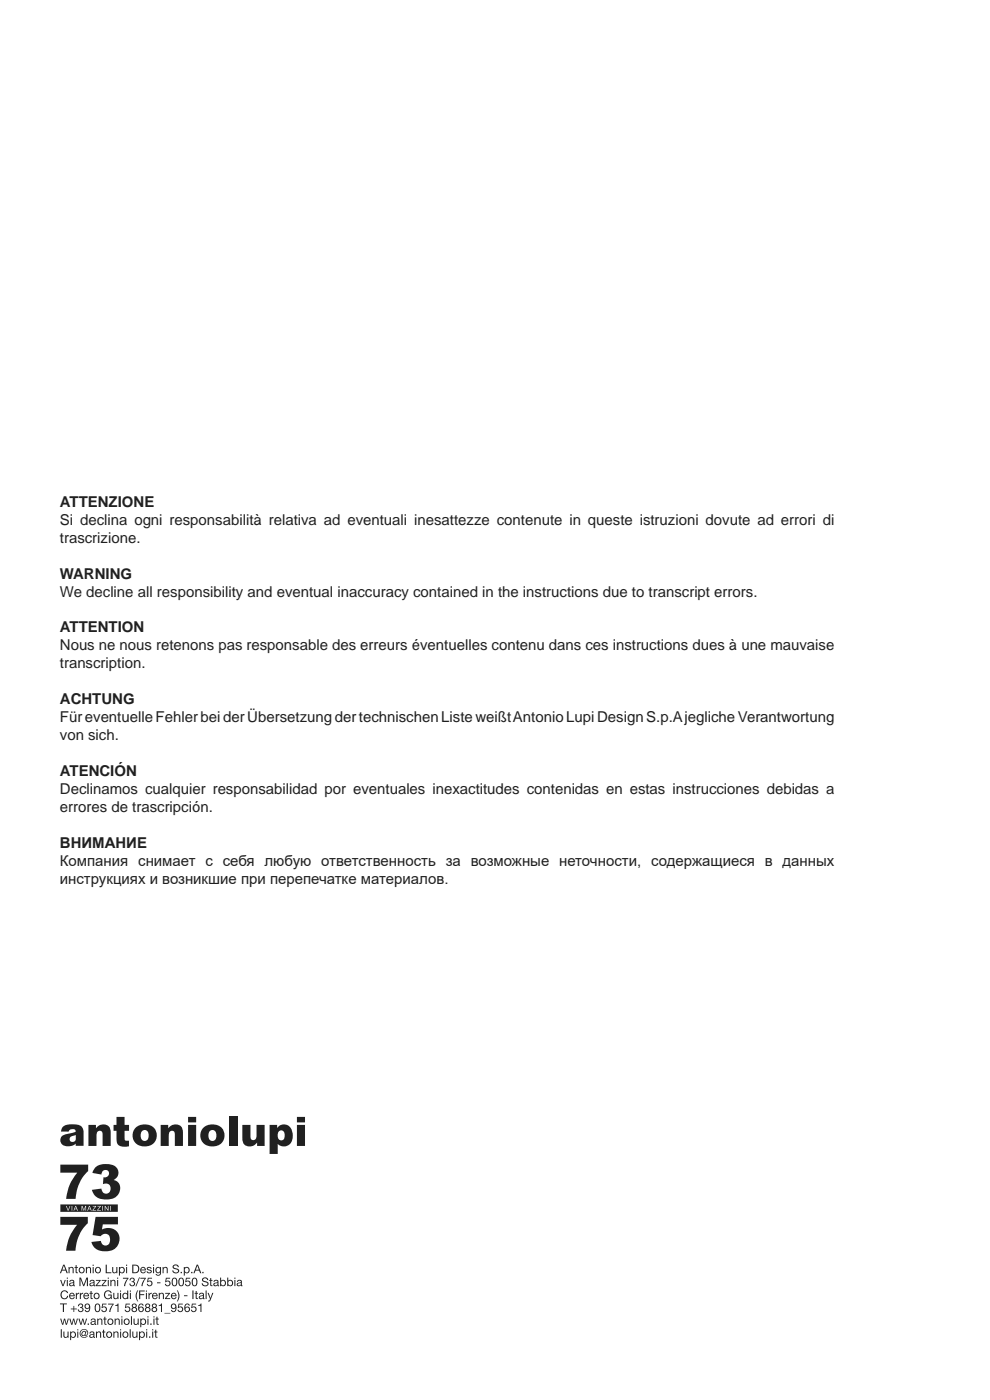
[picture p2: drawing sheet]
<svg xmlns="http://www.w3.org/2000/svg" width="210mm" height="297mm" viewBox="0 0 210 297" stroke-linecap="round" stroke-linejoin="round" font-family="sans-serif">
<g fill="#231f20">
<path d="M48.6 236.9h1.7v6.2h-1.7z"/>
<path d="M51.4 238.6h1.7v2.5a.65 .65 0 0 0 .6 .8 .65 .65 0 0 0 .7-.7v-2.6h1.7v4.5h-1.6v-.7a1.67 1.67 0 0 1-1.9 .8 1.67 1.67 0 0 1-1.2-1.7z"/>
<path d="M18.8 238.6h1.6v.8a1.67 1.67 0 0 1 1.9-.8 1.67 1.67 0 0 1 1.2 1.7v2.8h-1.7v-2.4a.65 .65 0 0 0-.6-.8 .65 .65 0 0 0-.7 .7v2.5h-1.7z"/>
<path d="M34.1 238.6h1.6v.8a1.67 1.67 0 0 1 1.9-.8 1.67 1.67 0 0 1 1.2 1.7v2.8h-1.7v-2.4a.65 .65 0 0 0-.6-.8 .65 .65 0 0 0-.7 .7v2.5h-1.7z"/>
<path d="M24.7 236.9h1.7v1.7h1v1.3h-1v1.8l.2 .3h.8v1.2a1.97 1.97 0 0 1-2.6-.8l-.1-2.5h-.6v-1.3h.6z"/>
<path d="M12.8 247.1h5.9v1.3a8.5 8.5 0 0 0-2.7 5.9h-2a9.8 9.8 0 0 1 2.4-5.5h-3.6z"/>
<path d="M20.2 247.7a3.7 3.7 0 0 1 4.6 .1 1.66 1.66 0 0 1-.7 2.5 1.97 1.97 0 0 1 1.4 1.7 1.97 1.97 0 0 1-1 2 3.5 3.5 0 0 1-4.8-1l-.2-.6 2-.2a1.03 1.03 0 0 0 1.3 1 1.03 1.03 0 0 0 .5-1.6l-.5-.5-1 .1 .1-1.4a.85 .85 0 0 0 1.3-.6 .85 .85 0 0 0-.8-1 .85 .85 0 0 0-.9 1l-1.9-.4z"/>
<path d="M12.8 258.2h5.8v1.3a8.4 8.4 0 0 0-2.6 5.8h-2a9.7 9.7 0 0 1 2.3-5.5h-3.5z"/>
<path d="M20.3 258.2h4.7v1.5h-3.2l-.2 1.1a2.49 2.49 0 0 1 3.7 1.5 2.49 2.49 0 0 1-2.4 3.1 2.85 2.85 0 0 1-3.5-1.9l2-.2a.99 .99 0 0 0 1.1 .9 .99 .99 0 0 0 .9-1.2 1.08 1.08 0 0 0-.8-1.2 1.08 1.08 0 0 0-1.3 .5l-1.7-.3z"/>
<path d="M57.2 238.6h1.6v.7a1.82 1.82 0 0 1 2.1-.6 1.82 1.82 0 0 1 1.2 1.8 2.02 2.02 0 0 1-.5 2.1 2.02 2.02 0 0 1-2.1 .5l-.6-.4v2.1h-1.7zM59.1 240.1a1.18 1.18 0 0 0 .6 1.8 1.15 1.15 0 0 0 .7-1 1.15 1.15 0 0 0-.7-1.1z"/>
<path d="M63 236.9h1.7v1.2h-1.7zM63 238.6h1.7v4.5h-1.7z"/>
<path d="M28.8 239.2a2.79 2.79 0 0 1 4.3 .8 2.46 2.46 0 0 1-.6 2.6 2.46 2.46 0 0 1-2.6 .5 2.31 2.31 0 0 1-1.1-3.9zM30.1 240a1.29 1.29 0 0 0 .6 2.1 1.23 1.23 0 0 0 .8-1.2 1.23 1.23 0 0 0-.8-1.2z"/>
<path d="M39.9 236.9h1.7v1.2h-1.7zM39.9 238.6h1.7v4.5h-1.7z"/>
<path d="M43.2 239.2a2.79 2.79 0 0 1 4.3 .8 2.46 2.46 0 0 1-.6 2.6 2.46 2.46 0 0 1-2.6 .5 2.31 2.31 0 0 1-1.1-3.9zM44.5 240a1.29 1.29 0 0 0 .6 2.1 1.23 1.23 0 0 0 .8-1.2 1.23 1.23 0 0 0-.8-1.2z"/>
<path d="M15 241.2a.66 .66 0 0 0 .2 1.1 .66 .66 0 0 0 .9-.7v-.8zM13.3 239.1a3.9 3.9 0 0 1 4.1 0l.3 1v3h-1.6v-.5a2.23 2.23 0 0 1-3.2-.2 1.31 1.31 0 0 1 1.3-1.8l1.4-.4a.38 .38 0 0 0 .4-.4 .38 .38 0 0 0-.5-.3l-.7 .2-.2 .4h-1.7z"/>
<path d="M12.8 255.5v1.6h12.2v-1.6zM14 255.8h.1l.4 .9 .3-.9h.1l-.4 1h-.1zM15.2 255.8h.1v1h-.1zM16 255.8h.1l.4 1h-.1l-.1-.3h-.5l-.1 .3h-.1zM17.3 255.8h.2l.3 .9 .3-.9h.2v1h-.2v-.8l-.3 .8h-.1l-.3-.8v.8h-.1zM18.9 255.8h.1l.4 1h-.1l-.1-.3h-.4l-.2 .3h-.1zM19.7 255.8h.7l-.6 .9h.6v.1h-.8l.6-.8h-.5zM20.7 255.8h.7l-.6 .9h.6v.1h-.8l.6-.8h-.5zM21.7 255.8h.1v1h-.1zM22.2 255.8l.7 .8v-.8h.1v1l-.7-.8v.8h-.1zM23.4 255.8h.1v1h-.1zM19 255.9l-.2 .5h.3zM16 255.9l-.1 .5h.3z"/>
<path d="M32.9 282.1v.4h-.2v.2h.2v.8a.32 .32 0 0 0 .5 .3v-.2l-.3-.1v-.8h.3v-.2h-.3v-.4zM32.3 282v.2h.2v-.2zM32.3 282.5v1.3h.2v-1.3zM31.6 283.5v.3h.3v-.3zM31 282v.2h.2v-.2zM31 282.5v1.3h.2v-1.3zM29.5 282.5v1.8h.2v-.7a.63 .63 0 0 0 .9 0 .63 .63 0 0 0 0-.9 .63 .63 0 0 0-.9 0v-.2zM29.9 282.7a.44 .44 0 0 1 .5 .2 .44 .44 0 0 1-.1 .6 .44 .44 0 0 1-.6-.1zM28.1 282.5v1.1a.5 .5 0 0 0 .9 0v.2h.2v-1.3h-.3v.9l-.4 .2-.2-.2v-.9zM27.5 282v1.8h.2v-1.8zM26.4 282.7a.47 .47 0 0 1 .6 .4 .47 .47 0 0 1-.6 .5 .58 .58 0 0 1 0-.9zM26 283.1a.67 .67 0 0 0 1.3 0 .67 .67 0 0 0-1.3 0zM25.5 282v.2h.2v-.2zM25.5 282.5v1.3h.2v-1.3zM24 282.5v1.3h.3v-1l.4-.2 .2 .3v.9h.2v-1.1a.5 .5 0 0 0-.8 0v-.2zM22.9 282.7a.47 .47 0 0 1 .7 .4 .47 .47 0 0 1-.7 .5 .58 .58 0 0 1 0-.9zM22.5 283.1a.7 .7 0 0 0 1.4 0 .7 .7 0 0 0-1.4 0zM21.9 282.1v.4h-.3v.2h.3v.8a.32 .32 0 0 0 .4 .3v-.2l-.2-.1v-.8h.2v-.2h-.2v-.4zM20.4 282.5v1.3h.2v-1l.4-.2 .2 .3v.9h.3l-.1-1.1a.5 .5 0 0 0-.8 0v-.2zM19.1 282.6l-.1 .3h.2l.1-.2h.5l-.1 .3h-.1a.45 .45 0 0 0-.6 .2 .45 .45 0 0 0 .1 .6h.4l.3-.2 .1 .2h.3l-.2-1a.55 .55 0 0 0-.4-.4 .55 .55 0 0 0-.5 .2zM19.2 283.3l.6-.2-.2 .5h-.4zM17.2 282.2a.95 .95 0 0 0 0 1.4 .95 .95 0 0 0 1.4-.2h-.1a.79 .79 0 0 1-1.2 .1 .79 .79 0 0 1 0-1.1 .79 .79 0 0 1 1.2 .1 .59 .59 0 0 1-.4 .8l.3-.9-.3 .1a.54 .54 0 0 0-.8 .2 .54 .54 0 0 0 .3 .8l.3-.2 .1 .1a.78 .78 0 0 0 .7-1 .78 .78 0 0 0-1.2-.4zM17.6 282.6h.4a.44 .44 0 0 1 0 .5 .44 .44 0 0 1-.5 .1zM16.4 282v.2h.2v-.2zM16.4 282.5v1.3h.2v-1.3zM14.9 282.5v1.8h.2v-.7a.63 .63 0 0 0 .9 0 .63 .63 0 0 0 0-.9 .63 .63 0 0 0-.9 0v-.2zM15.3 282.7a.44 .44 0 0 1 .5 .2 .44 .44 0 0 1-.1 .6 .44 .44 0 0 1-.6-.1zM13.4 282.5l.1 1.1a.5 .5 0 0 0 .8 0v.2h.2v-1.3h-.2v.9l-.4 .2-.2-.2v-.9zM12.9 282v1.8h.2v-1.8z"/>
<path d="M33.2 279.3v.4h-.2v.2h.2v.9a.32 .32 0 0 0 .5 .3v-.2l-.3-.2v-.8h.3v-.2h-.3v-.4zM32.6 279.2v.3h.2v-.3zM32.6 279.7v1.4h.2v-1.4zM31.9 280.8v.3h.3v-.3zM31.3 279.2v.3h.2v-.3zM31.3 279.7v1.4h.2v-1.4zM29.8 279.7v1.9h.2v-.7a.63 .63 0 0 0 .8-.1 .63 .63 0 0 0 0-.8 .63 .63 0 0 0-.8-.1v-.2zM30.1 280a.44 .44 0 0 1 .6 .1 .44 .44 0 0 1-.1 .6 .44 .44 0 0 1-.6-.1zM28.3 279.7l.1 1.2a.5 .5 0 0 0 .8-.1v.3h.2v-1.4h-.2v1l-.4 .2-.3-.3v-.9zM27.8 279.2v1.9h.2v-1.9zM26.7 280a.47 .47 0 0 1 .6 .4 .47 .47 0 0 1-.6 .4 .58 .58 0 0 1 0-.8zM26.2 280.4a.7 .7 0 0 0 1.4 0 .7 .7 0 0 0-1.4 0zM25.7 279.2v.3h.3v-.3zM25.7 279.7v1.4h.3v-1.4zM24.3 279.7v1.4h.2l.1-1 .3-.2 .3 .3v.9h.2v-1.2a.5 .5 0 0 0-.9 0v-.2zM23.2 280a.47 .47 0 0 1 .6 .4 .47 .47 0 0 1-.6 .4 .58 .58 0 0 1 0-.8zM22.8 280.4a.67 .67 0 0 0 1.3 0 .67 .67 0 0 0-1.3 0zM22.1 279.3v.4h-.2v.2h.2v.9a.32 .32 0 0 0 .5 .3v-.2l-.3-.2v-.8h.3v-.2h-.3v-.4zM20.6 279.7v1.4h.2l.1-1 .3-.2 .3 .3v.9h.2v-1.2a.5 .5 0 0 0-.9 0v-.2zM19.3 279.9l-.1 .2h.3l.1-.2 .4 .1v.2l-.1 .1a.45 .45 0 0 0-.6 .2 .45 .45 0 0 0 .1 .5l.4 .1 .3-.2v.1h.3l-.1-.9a.55 .55 0 0 0-.4-.4 .55 .55 0 0 0-.6 .2zM19.5 280.5l.6-.1-.2 .4h-.4zM18.6 280.8v.3h.3v-.3zM16.6 279.7l.5 1.4h.2l.3-1.1 .2 1.1h.3l.4-1.4h-.2l-.3 1.1-.3-1.1h-.3l-.2 1.1-.3-1.1zM14.7 279.7l.4 1.4h.3l.2-1.1 .3 1.1h.2l.4-1.4h-.2l-.3 1.1-.3-1.1h-.2l-.3 1.1-.3-1.1zM12.8 279.7l.4 1.4h.2l.3-1.1 .3 1.1h.2l.4-1.4h-.2l-.3 1.1-.3-1.1h-.2l-.3 1.1-.3-1.1z"/>
<path d="M42 276.9v.1h.5v1.3h.2v-1.8zM40.7 276.6l-.2 .9h.2a.41 .41 0 0 1 .5-.1 .41 .41 0 0 1 .3 .3l-.1 .3a.38 .38 0 0 1-.4 .2 .38 .38 0 0 1-.3-.4h-.2a.61 .61 0 0 0 .8 .6 .61 .61 0 0 0 .4-.9 .61 .61 0 0 0-.9-.2l.1-.6h.7v-.1zM39.4 276.6a1.06 1.06 0 0 0 .3 1.8 .58 .58 0 0 0 .6-.8 .58 .58 0 0 0-1-.2 .46 .46 0 0 1 .1-.6 .46 .46 0 0 1 .6 0l.3 .2-.3-.4zM39.3 277.8a.4 .4 0 0 1 .8 0 .4 .4 0 0 1-.8 0zM37.9 276.6l-.2 .9h.2a.41 .41 0 0 1 .5-.1 .41 .41 0 0 1 .2 .3v.3a.38 .38 0 0 1-.4 .2 .38 .38 0 0 1-.3-.4h-.2a.61 .61 0 0 0 .7 .6 .61 .61 0 0 0 .4-.9 .61 .61 0 0 0-.9-.2l.1-.6h.8v-.1zM36.4 276.7a.57 .57 0 0 0 0 .8 .57 .57 0 0 0 .8 0l-.2 .6h-.3l-.2-.2h-.2a.58 .58 0 0 0 .6 .5 .58 .58 0 0 0 .5-.6 .9 .9 0 0 0-.6-1.3zM36.4 277.1a.4 .4 0 0 1 .8 0 .4 .4 0 0 1-.8 0zM34.9 278.5v.2h1.2v-.2zM33.7 276.9v.1h.4v1.3h.3v-1.8zM32.4 277a.3 .3 0 0 1 .6 0 .3 .3 0 0 1-.6 0zM32.3 276.7l-.1 .4 .3 .3a.54 .54 0 0 0-.2 .8 .54 .54 0 0 0 .9 0 .54 .54 0 0 0-.2-.8l.2-.1a.43 .43 0 0 0-.2-.7l-.3-.1zM32.4 277.8a.37 .37 0 0 1 .7 0 .37 .37 0 0 1-.7 0zM31 277a.3 .3 0 0 1 .6 0 .3 .3 0 0 1-.6 0zM30.9 276.7l-.1 .4 .2 .3a.54 .54 0 0 0-.1 .8 .54 .54 0 0 0 .8 0 .54 .54 0 0 0-.1-.8l.1-.1a.43 .43 0 0 0-.1-.7l-.3-.1zM30.9 277.8a.4 .4 0 0 1 .8 0 .4 .4 0 0 1-.8 0zM29.6 276.6a1.06 1.06 0 0 0 .3 1.8 .58 .58 0 0 0 .6-.8 .58 .58 0 0 0-1-.2 .46 .46 0 0 1 .1-.6 .46 .46 0 0 1 .6 0l.3 .2-.3-.4zM29.5 277.8a.4 .4 0 0 1 .8 0 .4 .4 0 0 1-.8 0zM28.2 277a.3 .3 0 0 1 .6 0 .3 .3 0 0 1-.6 0zM28 276.7v.4l.2 .3a.54 .54 0 0 0-.1 .8 .54 .54 0 0 0 .8 0 .54 .54 0 0 0-.1-.8l.1-.1a.43 .43 0 0 0-.1-.7l-.3-.1zM28.1 277.8a.37 .37 0 0 1 .7 0 .37 .37 0 0 1-.7 0zM26.7 276.6l-.2 .9h.2a.41 .41 0 0 1 .4-.1 .41 .41 0 0 1 .3 .3v.3a.38 .38 0 0 1-.4 .2 .38 .38 0 0 1-.3-.4h-.3a.61 .61 0 0 0 .8 .6 .61 .61 0 0 0 .4-.9 .61 .61 0 0 0-.9-.2l.1-.6h.8v-.1zM24.5 276.9v.1h.4v1.3h.2v-1.8zM22.9 276.6v.2h1l-.7 1.2v.3h.2l.2-.7 .5-1zM21.7 276.6l-.2 .9h.2a.41 .41 0 0 1 .5-.1 .41 .41 0 0 1 .3 .3l-.1 .3a.38 .38 0 0 1-.4 .2 .38 .38 0 0 1-.3-.4h-.2a.61 .61 0 0 0 .7 .6 .61 .61 0 0 0 .4-.9 .61 .61 0 0 0-.8-.2l.1-.6h.7v-.1zM20.5 276.8l.2-.1a.9 .9 0 0 1 0 1.5 .97 .97 0 0 1-.2-1.4zM20.3 276.6l-.2 .8a.66 .66 0 0 0 .6 1 .66 .66 0 0 0 .6-1 .68 .68 0 0 0-.2-.7 .68 .68 0 0 0-.8-.1zM18.1 276.7a.57 .57 0 0 0 0 .8 .57 .57 0 0 0 .8 0l-.2 .6h-.3l-.2-.2h-.2a.58 .58 0 0 0 .6 .5 .58 .58 0 0 0 .5-.6 .9 .9 0 0 0-.6-1.3zM18.1 277.1a.4 .4 0 0 1 .8 0 .4 .4 0 0 1-.8 0zM16.7 276.7l-.2 .4h.3a.35 .35 0 0 1 .2-.4 .35 .35 0 0 1 .4 .1 .33 .33 0 0 1-.1 .4 .33 .33 0 0 1-.3 .1v.2a.36 .36 0 0 1 .5 .2 .36 .36 0 0 1-.4 .5l-.2-.1-.2-.3h-.2a.59 .59 0 0 0 .8 .6 .59 .59 0 0 0 .1-1l.2-.4a.55 .55 0 0 0-.3-.5 .55 .55 0 0 0-.6 .2zM15.6 277v.6h-.6v.2h.6v.5h.1v-.5h.6v-.2h-.6v-.6zM12.7 276.5v.2h.6v1.6h.3v-1.6h.6v-.2z"/>
<path d="M44 274.3l.5 1.3-.1 .3h-.2v.2h.1l.3-.1 .7-1.7h-.3l-.3 1.1-.4-1.1zM43.6 273.8v1.8h.2v-1.8zM42.3 274.4l-.1 .3h.2l.2-.2h.4v.3h-.2a.45 .45 0 0 0-.6 .2 .45 .45 0 0 0 .2 .6h.4l.3-.2v.2h.3l-.1-1a.54 .54 0 0 0-.5-.4 .54 .54 0 0 0-.5 .2zM42.5 275.1l.5-.2-.1 .5h-.4zM41.5 273.9v.4h-.2v.2h.2v.8a.32 .32 0 0 0 .5 .3v-.2l-.3-.1v-.8h.3v-.2h-.3v-.4zM40.8 273.8v1.8h.3v-1.8zM39 274.8v.2h.8v-.2zM37.5 273.7a2.25 2.25 0 0 1 0 2.4h.2a1.95 1.95 0 0 0 0-2.4zM36.7 274.5a.38 .38 0 0 1 .5 .3h-.7zM36.4 274.4a.65 .65 0 0 0 .1 1.1 .65 .65 0 0 0 .9-.3l-.2 .1a.41 .41 0 0 1-.7-.1v-.2h1a.61 .61 0 0 0-.3-.7 .61 .61 0 0 0-.8 .1zM35 274.3v.2h.8l-.8 1.1h1.1v-.2h-.8l.8-1.1zM33.7 274.3v1.3h.2v-1l.4-.2 .3 .3v.9h.2l-.1-1.1a.5 .5 0 0 0-.8 0v-.2zM32.6 274.5a.38 .38 0 0 1 .6 .3h-.7zM32.4 274.4a.65 .65 0 0 0 0 1.1 .65 .65 0 0 0 1-.3l-.2 .1a.41 .41 0 0 1-.7-.1v-.2h1a.61 .61 0 0 0-.4-.7 .61 .61 0 0 0-.7 .1zM31.5 274.3v1.3h.2l.1-.9 .4-.2v-.3l-.5 .3v-.2zM30.9 273.8v.2h.3v-.2zM30.9 274.3v1.3h.3v-1.3zM29.5 273.8v1.8h.2v-.8h.9v-.2h-.9v-.6h1v-.2zM29.2 273.7a1.95 1.95 0 0 0 0 2.4h.1a2.25 2.25 0 0 1 0-2.4zM27.5 273.8v.2h.3v-.2zM27.5 274.3v1.3h.3v-1.3zM26.3 274.5a.44 .44 0 0 1 .6 .2 .44 .44 0 0 1-.1 .5 .44 .44 0 0 1-.6 0zM26.1 274.4a.66 .66 0 0 0-.1 1 .66 .66 0 0 0 1 0v.2h.2v-1.8h-.2v.6l-.4-.2zM25.5 273.8v.2h.2v-.2zM25.5 274.3v1.3h.2v-1.3zM24 274.3l.1 1.1a.5 .5 0 0 0 .8 0v.2h.2v-1.3h-.2v.9l-.4 .2-.2-.2v-.9zM22.3 274a.91 .91 0 0 0-.1 1.3 .91 .91 0 0 0 1.3 .1l.1 .2h.1v-1h-.8v.2h.6a.65 .65 0 0 1-.9 .6 .65 .65 0 0 1-.3-1 .58 .58 0 0 1 .6-.5 .58 .58 0 0 1 .6 .4h.2a.81 .81 0 0 0-.6-.6 .81 .81 0 0 0-.8 .3zM20.3 274.5a.47 .47 0 0 1 .6 .4 .47 .47 0 0 1-.6 .5 .58 .58 0 0 1 0-.9zM19.9 274.9a.67 .67 0 0 0 1.3 0 .67 .67 0 0 0-1.3 0zM19.2 273.9v.4h-.2v.2h.2v.8a.32 .32 0 0 0 .5 .3v-.2l-.3-.1v-.8h.3v-.2h-.3v-.4zM18.1 274.5a.38 .38 0 0 1 .6 .3h-.8zM17.9 274.4a.65 .65 0 0 0 0 1.1 .65 .65 0 0 0 1-.3l-.3 .1a.41 .41 0 0 1-.7-.1v-.2h1a.61 .61 0 0 0-.3-.7 .61 .61 0 0 0-.7 .1zM16.9 274.3v1.3h.3v-.9l.4-.2v-.3l-.5 .3v-.2zM16.1 274.3v1.3h.2v-.9l.5-.2v-.3l-.5 .3v-.2zM15.1 274.5a.38 .38 0 0 1 .5 .3h-.7zM14.8 274.4a.65 .65 0 0 0 .1 1.1 .65 .65 0 0 0 .9-.3l-.2 .1a.41 .41 0 0 1-.7-.1v-.2h1a.61 .61 0 0 0-.3-.7 .61 .61 0 0 0-.8 .1zM13 274a.9 .9 0 0 0 0 1.4 .9 .9 0 0 0 1.4-.2l.1-.3h-.3a.63 .63 0 0 1-.9 .4 .63 .63 0 0 1-.2-.9 .57 .57 0 0 1 .5-.5 .57 .57 0 0 1 .6 .4h.2a.79 .79 0 0 0-.6-.6 .79 .79 0 0 0-.8 .3z"/>
<path d="M50.3 271.7v.2h.2l.1-.2 .4 .1v.2l-.1 .1a.45 .45 0 0 0-.6 .1 .45 .45 0 0 0 .1 .6l.4 .1 .3-.2 .1 .1h.2l-.1-.9a.54 .54 0 0 0-.4-.4 .54 .54 0 0 0-.6 .2zM50.5 272.3l.6-.1-.2 .4h-.4zM49.7 271v.3h.2v-.3zM49.7 271.5v1.3h.2v-1.3zM48.2 271v1.8h.2v-.1a.63 .63 0 0 0 .9-.1 .63 .63 0 0 0 0-.8 .63 .63 0 0 0-.9-.1v-.7zM48.6 271.8a.44 .44 0 0 1 .6 .1 .44 .44 0 0 1-.2 .6 .44 .44 0 0 1-.5-.1zM46.7 271v1.8h.2v-.1a.63 .63 0 0 0 .9-.1 .63 .63 0 0 0 0-.8 .63 .63 0 0 0-.9-.1v-.7zM47.1 271.8a.44 .44 0 0 1 .5 .1 .44 .44 0 0 1-.1 .6 .44 .44 0 0 1-.6-.1zM45.4 271.7l-.1 .2h.2l.2-.2 .4 .1v.2l-.2 .1a.45 .45 0 0 0-.6 .1 .45 .45 0 0 0 .2 .6l.4 .1 .2-.2 .1 .1h.3l-.2-.9a.55 .55 0 0 0-.4-.4 .55 .55 0 0 0-.5 .2zM45.5 272.3l.6-.1-.1 .4h-.5zM44.6 271.1v.4h-.2v.2h.2v.9a.32 .32 0 0 0 .5 .2v-.1l-.3-.2v-.8h.3v-.2h-.3v-.4zM43 271.1l-.2 .4a1.09 1.09 0 0 0 1.1 .7l.1 .2a.52 .52 0 0 1-.5 .3 .52 .52 0 0 1-.5-.5h-.2a.75 .75 0 0 0 .7 .7 .75 .75 0 0 0 .7-.6 1.03 1.03 0 0 0-1-.6l-.1-.2a.44 .44 0 0 1 .4-.3 .44 .44 0 0 1 .4 .4h.3a.7 .7 0 0 0-1.2-.5zM41.1 271.3l.2-.1a.9 .9 0 0 1 0 1.5 .97 .97 0 0 1-.2-1.4zM40.9 271.1l-.2 .9a.66 .66 0 0 0 .6 .9 .66 .66 0 0 0 .6-.9 .68 .68 0 0 0-.2-.8 .68 .68 0 0 0-.8-.1zM39.4 271.1l-.1 .9h.2a.41 .41 0 0 1 .4-.1 .41 .41 0 0 1 .3 .4v.2a.38 .38 0 0 1-.4 .2 .38 .38 0 0 1-.4-.3h-.2a.61 .61 0 0 0 .8 .5 .61 .61 0 0 0 .4-.8 .61 .61 0 0 0-.9-.3l.1-.5h.7v-.2zM38.2 271.3l.2-.1a.9 .9 0 0 1 0 1.5 .97 .97 0 0 1-.2-1.4zM38.1 271.1l-.3 .9a.66 .66 0 0 0 .6 .9 .66 .66 0 0 0 .6-.9 .68 .68 0 0 0-.2-.8 .68 .68 0 0 0-.7-.1zM36.8 271.3l.2-.1a.9 .9 0 0 1 0 1.5 .97 .97 0 0 1-.2-1.4zM36.7 271.1l-.3 .9a.66 .66 0 0 0 .6 .9 .66 .66 0 0 0 .6-.9 .68 .68 0 0 0-.2-.8 .68 .68 0 0 0-.7-.1zM35.2 271.1l-.2 .9h.2a.41 .41 0 0 1 .5-.1 .41 .41 0 0 1 .3 .4l-.1 .2a.38 .38 0 0 1-.4 .2 .38 .38 0 0 1-.3-.3h-.2a.61 .61 0 0 0 .7 .5 .61 .61 0 0 0 .4-.8 .61 .61 0 0 0-.8-.3l.1-.5h.7v-.2zM33.3 272v.2h.7v-.2zM31.4 271.1l-.2 .9h.2a.41 .41 0 0 1 .4-.1 .41 .41 0 0 1 .3 .4v.2a.38 .38 0 0 1-.4 .2 .38 .38 0 0 1-.3-.3h-.3a.61 .61 0 0 0 .8 .5 .61 .61 0 0 0 .4-.8 .61 .61 0 0 0-.9-.3l.1-.5h.8v-.2zM29.8 271.1v.2h.9l-.7 1.2v.3h.2l.2-.7 .5-1zM29.5 271l-.8 1.9h.2l.8-1.9zM27.6 271.2l-.1 .4h.2a.35 .35 0 0 1 .2-.3 .35 .35 0 0 1 .4 .1 .33 .33 0 0 1 0 .3 .33 .33 0 0 1-.4 .1v.2a.36 .36 0 0 1 .5 .3 .36 .36 0 0 1-.4 .4l-.2-.1-.1-.3h-.3a.59 .59 0 0 0 .9 .6 .59 .59 0 0 0 0-1l.3-.4a.55 .55 0 0 0-.4-.5 .55 .55 0 0 0-.6 .2zM26.1 271.1v.2h.9l-.6 1.2-.1 .3h.3l.1-.7 .5-1zM24.8 271v.3h.3v-.3zM24.8 271.5v1.3h.3v-1.3zM23.4 271.5v1.3h.2l.1-.9 .3-.2 .3 .3v.8h.2v-1.1a.5 .5 0 0 0-.9 0v-.2zM22.9 271v.3h.2v-.3zM22.9 271.5v1.3h.2v-1.3zM21.6 271.5v.2h.7l-.8 1.1h1.1v-.1h-.8l.8-1.2zM20.3 271.5v.2h.8l-.8 1.1h1.1v-.1h-.8l.8-1.2zM19.1 271.7l-.1 .2h.2l.2-.2 .4 .1v.2l-.2 .1a.45 .45 0 0 0-.6 .1 .45 .45 0 0 0 .2 .6l.4 .1 .3-.2v.1h.3l-.1-.9a.55 .55 0 0 0-.5-.4 .55 .55 0 0 0-.5 .2zM19.3 272.3l.5-.1-.1 .4h-.4zM16.8 271v1.8h.3v-1.5l.5 1.5h.3l.5-1.5v1.5h.3v-1.8h-.4l-.5 1.6-.6-1.6zM14.8 271.7l-.1 .2h.2l.2-.2 .4 .1v.2l-.2 .1a.45 .45 0 0 0-.6 .1 .45 .45 0 0 0 .2 .6l.4 .1 .3-.2v.1h.3l-.1-.9a.55 .55 0 0 0-.5-.4 .55 .55 0 0 0-.5 .2zM15 272.3l.5-.1-.1 .4h-.4zM14.2 271v.3h.2v-.3zM14.2 271.5v1.3h.2v-1.3zM12.8 271.5l.4 1.3h.3l.5-1.3h-.3l-.3 1.1-.4-1.1z"/>
<path d="M42.9 269.8v.3h.3v-.3zM41.9 268.5l.3 .9h-.6zM41.7 268.3l-.7 1.8h.3l.2-.5h.7l.2 .5h.3l-.7-1.8zM40.5 269.8v.3h.3v-.3zM39 268.8v1.8h.2v-.7a.63 .63 0 0 0 .9 0 .63 .63 0 0 0 0-.9 .63 .63 0 0 0-.9 0v-.2zM39.4 269a.44 .44 0 0 1 .5 .2 .44 .44 0 0 1-.1 .6 .44 .44 0 0 1-.6-.1zM38.3 269.8v.3h.3v-.3zM36.8 268.4l-.2 .4a1.09 1.09 0 0 0 1.1 .6l.1 .2a.52 .52 0 0 1-.6 .3 .52 .52 0 0 1-.4-.4h-.3a.75 .75 0 0 0 .7 .6 .75 .75 0 0 0 .8-.5 1.03 1.03 0 0 0-1.1-.7l-.1-.1a.44 .44 0 0 1 .5-.4 .44 .44 0 0 1 .4 .4h.2a.7 .7 0 0 0-1.1-.4zM34.5 268.8v1.3h.2v-1l.4-.2 .3 .3v.9h.2l-.1-1.1a.5 .5 0 0 0-.8 0v-.2zM33.1 269a.63 .63 0 0 0-.1 .9 .63 .63 0 0 0 1 0 .46 .46 0 0 1-.4 .6l-.6-.2a.6 .6 0 0 0 .7 .3 .6 .6 0 0 0 .5-.6v-1.2h-.2v.2l-.4-.2zM33.1 269.5a.45 .45 0 0 1 .9 0 .45 .45 0 0 1-.9 0zM32.5 268.3v.2h.2v-.2zM32.5 268.8v1.3h.2v-1.3zM31.2 268.9v.4l.8 .4-.3 .2-.6-.2a.53 .53 0 0 0 .6 .4 .53 .53 0 0 0 .5-.6l-.8-.4 .2-.2 .6 .3a.55 .55 0 0 0-.4-.5 .55 .55 0 0 0-.6 .2zM30.1 269a.38 .38 0 0 1 .6 .3h-.7zM29.9 269a.65 .65 0 0 0 0 1 .65 .65 0 0 0 1-.3l-.2 .1a.41 .41 0 0 1-.7-.1v-.2h1a.61 .61 0 0 0-.4-.7 .61 .61 0 0 0-.7 .2zM28.3 268.5a.75 .75 0 0 1 1 .7 .75 .75 0 0 1-1 .7zM28 268.3v1.8a1.1 1.1 0 0 0 1.5-.5 .88 .88 0 0 0-.8-1.3zM26.7 268.3v.2h.3v-.2zM26.7 268.8v1.3h.3v-1.3zM25.2 268.8v1.8h.2v-.7a.63 .63 0 0 0 .9 0 .63 .63 0 0 0 0-.9 .63 .63 0 0 0-.9 0v-.2zM25.6 269a.44 .44 0 0 1 .6 .2 .44 .44 0 0 1-.1 .6 .44 .44 0 0 1-.6-.1zM23.8 268.8v1.1a.5 .5 0 0 0 .9 0v.2h.2v-1.3h-.2l-.1 .9-.3 .2-.3-.2v-.9zM22.4 268.3v1.8h1.2v-.2h-.9v-1.6zM20.6 269a.47 .47 0 0 1 .6 .4 .47 .47 0 0 1-.6 .5 .58 .58 0 0 1 0-.9zM20.1 269.5a.7 .7 0 0 0 1.4 0 .7 .7 0 0 0-1.4 0zM19.7 268.3v.2h.2v-.2zM19.7 268.8v1.3h.2v-1.3zM18.2 268.8v1.3h.2l.1-1 .3-.2 .3 .3v.9h.2v-1.1a.5 .5 0 0 0-.9 0v-.2zM17.1 269a.47 .47 0 0 1 .6 .4 .47 .47 0 0 1-.6 .5 .58 .58 0 0 1 0-.9zM16.7 269.5a.67 .67 0 0 0 1.3 0 .67 .67 0 0 0-1.3 0zM16 268.4v.4h-.2v.2h.2v.8a.32 .32 0 0 0 .5 .3v-.2l-.2-.1v-.8h.2v-.2h-.2v-.4zM14.5 268.8v1.3h.3v-1l.3-.2 .3 .3v.9h.2v-1.1a.5 .5 0 0 0-.9 0v-.2zM13.5 268.5l.3 .9h-.6zM13.4 268.3l-.7 1.8h.3l.2-.5h.7l.2 .5h.3l-.7-1.8z"/>
</g>
<g font-size="3.2" fill="#231f20">
<text x="12.7" y="107.5">ATTENZIONE</text>
<text x="12.7" y="111.3">Si declina ogni responsabilità relativa ad eventuali inesattezze contenute in queste istruzioni dovute ad errori di</text>
<text x="12.7" y="115.1">trascrizione.</text>
<text x="12.7" y="122.7">WARNING</text>
<text x="12.7" y="126.5">We decline all responsibility and eventual inaccuracy contained in the instructions due to transcript errors.</text>
<text x="12.7" y="134.2">ATTENTION</text>
<text x="12.7" y="138">Nous ne nous retenons pas responsable des erreurs éventuelles contenu dans ces instructions dues à une mauvaise</text>
<text x="12.7" y="141.8">transcription.</text>
<text x="12.7" y="149.4">ACHTUNG</text>
<text x="12.7" y="153.2">Für eventuelle Fehler bei der Übersetzung der technischen Liste weißt Antonio Lupi Design S.p.A jegliche Verantwortung</text>
<text x="12.7" y="157">von sich.</text>
<text x="12.7" y="164.6">ATENCIÓN</text>
<text x="12.7" y="168.5">Declinamos cualquier responsabilidad por eventuales inexactitudes contenidas en estas instrucciones debidas a</text>
<text x="12.7" y="172.3">errores de trascripción.</text>
<text x="12.7" y="179.9">ВНИМАНИЕ</text>
<text x="12.7" y="183.7">Компания снимает с себя любую ответственность за возможные неточности, содержащиеся в данных</text>
<text x="12.7" y="187.5">инструкциях и возникшие при перепечатке материалов.</text>
</g>
</svg>
